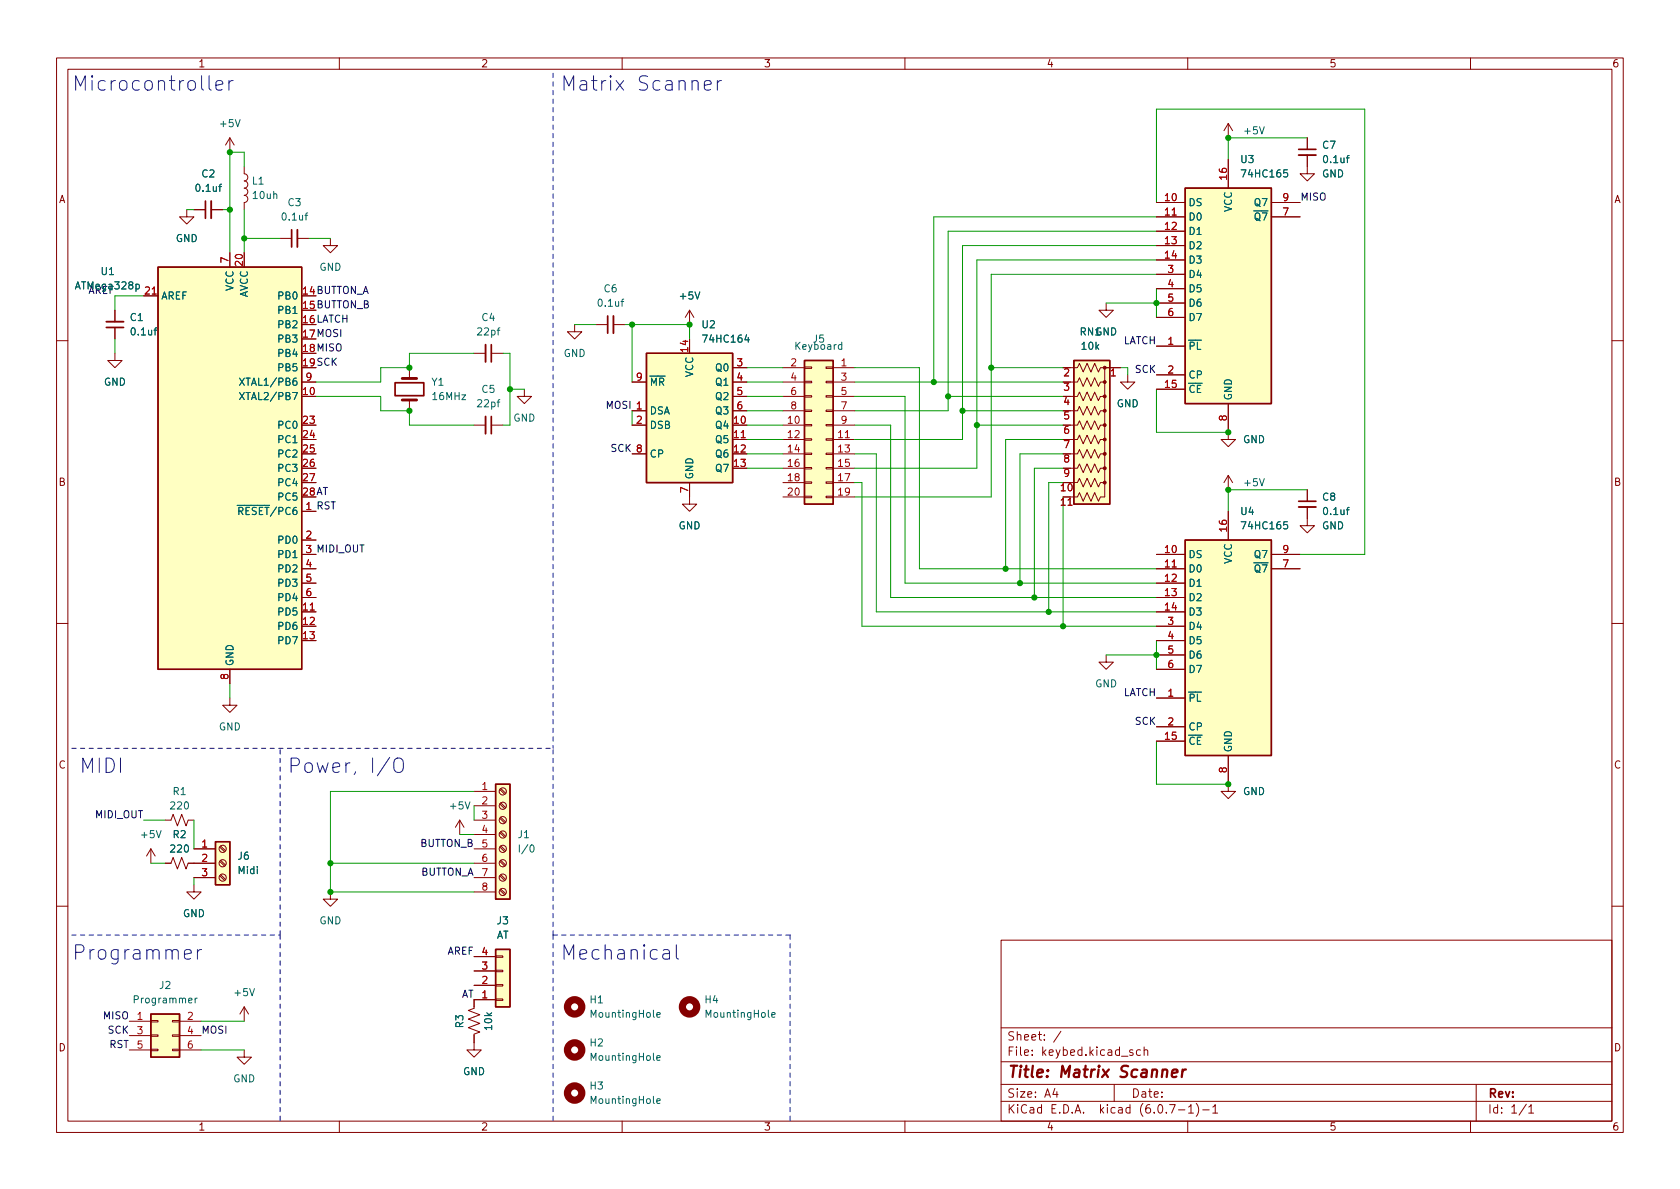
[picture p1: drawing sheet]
<svg xmlns="http://www.w3.org/2000/svg" width="297mm" height="210mm" viewBox="0 0 297 210" stroke-linecap="round" stroke-linejoin="round" font-family="sans-serif">
<g fill="none" stroke="#840000" stroke-width=".18">
<path d="M10 10.2h277v190.1h-277zM12 12.2h273v186.1h-273zM60 10.2v2M110 10.2v2M160 10.2v2M210 10.2v2M260 10.2v2M33 37.1v1.2h1.3l-1.3 1.3-1.3-1.3h1.3M34.3 37.1h2M37.3 37.1h2.1M40.6 24.4l-.7 1.2M40.6 24.4v2.5"/>
<path d="M40.6 24.4l.8 1.2M43.2 29.5v1.2a.64 .64 0 0 1 .6 .7 .64 .64 0 0 1-.6 .6 .64 .64 0 0 1 .6 .6 .64 .64 0 0 1-.6 .7 .64 .64 0 0 1 .6 .6 .64 .64 0 0 1-.6 .6 .64 .64 0 0 1 .6 .7 .64 .64 0 0 1-.6 .6v1.3M204.5 35.8h5M204.5 38.3h5M217.2 21.8v2.6M217.2 28.2v5.1M217.2 21.8l-.8 1.3M217.2 21.8l.7 1.3M224.8 35.8h5.1M224.8 38.3h5.1M231.1 27.4v3.3h1.3l-1.3 1.3-1.2-1.3h1.2M231.1 24.4v2"/>
<path d="M20.3 54.9v2M20.3 57.9v2M25.4 52.3h2.5M40.6 44.7v2.5M49.5 42.2h2.1M52.6 42.2h2M58.4 42.2v1.2h1.3l-1.3 1.3-1.3-1.3h1.3M101.6 57.4v1.3h1.3l-1.3 1.2-1.3-1.2h1.3M105.4 57.4h2M108.5 57.4h2M121.9 54.9v2.5M121.9 54.9l-.7 1.2"/>
<path d="M121.9 54.9l.8 1.2M195.6 53.6v1.3h1.2l-1.2 1.2-1.3-1.2h1.3M204.5 40.9h5M204.5 43.4h5M204.5 46h5M204.5 48.5h5M204.5 51h5M204.5 53.6h5M204.5 56.1h5M10 60.2h2M20.3 62.5v1.2h1.3l-1.3 1.3-1.3-1.3h1.3M53.3 67.6h2.6"/>
<path d="M72.4 65v1.9M72.4 70.7v1.9M83.8 75.2h2.1M83.8 62.5h2.1M86.9 75.2h2M86.9 62.5h2M92.7 68.8v1.3h1.3l-1.3 1.3-1.3-1.3h1.3M111.8 75.2h2.5M111.8 67.6h2.5M111.8 72.6h2.5M129.5 65h2.6M129.5 77.7h2.6"/>
<path d="M129.5 67.6h2.6M129.5 70.1h2.6M129.5 72.6h2.6M138.4 65h3.8M138.4 75.2h3.8M138.4 77.7h3.8M138.4 67.6h3.8M138.4 70.1h3.8M138.4 72.6h3.8M142.2 77.6h1.3v.2h-1.3zM142.2 75.1h1.3v.2h-1.3zM142.2 72.5h1.3v.3h-1.3z"/>
<path d="M142.2 70h1.3v.2h-1.3zM142.2 67.4h1.3v.3h-1.3zM142.2 64.9h1.3v.2h-1.3zM146 77.6h1.3v.2h-1.3zM146 75.1h1.3v.2h-1.3zM146 72.5h1.3v.3h-1.3zM146 70h1.3v.2h-1.3zM146 67.4h1.3v.3h-1.3zM146 64.9h1.3v.2h-1.3zM147.3 65h3.8M147.3 75.2h3.8M147.3 77.7h3.8"/>
<path d="M147.3 67.6h3.8M147.3 70.1h3.8M147.3 72.6h3.8M189.2 65h1.3l.4-.7 .6 1.5 .7-1.5 .7 1.5 .6-1.5 .7 1.5 .4-.8h.7v22.9h-.7l-.4 .7-.7-1.5-.6 1.5-.7-1.5-.7 1.5-.6-1.5-.4 .8h-1.3M189.2 67.6h1.3l.4-.8 .6 1.5 .7-1.5 .7 1.5 .6-1.5 .7 1.5 .4-.7h.7M189.2 70.1h1.3l.4-.8 .6 1.6 .7-1.6 .7 1.6 .6-1.6 .7 1.6 .4-.8h.7M189.2 72.6h1.3l.4-.7 .6 1.5 .7-1.5 .7 1.5 .6-1.5 .7 1.5 .4-.8h.7M189.2 75.2h1.3l.4-.8 .6 1.5 .7-1.5 .7 1.5 .6-1.5 .7 1.5 .4-.7h.7M189.2 77.7h1.3l.4-.7 .6 1.5 .7-1.5 .7 1.5 .6-1.5 .7 1.5 .4-.8h.7M195.6 65h2.5M199.4 66.3v1.3h1.3l-1.3 1.2-1.3-1.2h1.3M204.5 61.2h5"/>
<path d="M204.5 68.8h5M204.5 66.3h5M217.2 71.4v6.3h1.2l-1.2 1.3-1.3-1.3h1.3M285 60.2h2M53.3 98h2.6M53.3 90.4h2.6M53.3 95.5h2.6M111.8 80.3h2.5M121.9 85.3v3.8h1.3l-1.3 1.3-1.3-1.3h1.3M138.4 80.3h3.8M138.4 82.8h3.8M138.4 85.3h3.8"/>
<path d="M138.4 87.9h3.8M142.2 87.8h1.3v.2h-1.3zM142.2 85.2h1.3v.3h-1.3zM142.2 82.7h1.3v.2h-1.3zM142.2 80.1h1.3v.3h-1.3zM146 87.8h1.3v.2h-1.3zM146 85.2h1.3v.3h-1.3zM146 82.7h1.3v.2h-1.3zM146 80.1h1.3v.3h-1.3zM147.3 80.3h3.8M147.3 82.8h3.8M147.3 85.3h3.8"/>
<path d="M147.3 87.9h3.8M189.2 80.3h1.3l.4-.8 .6 1.5 .7-1.5 .7 1.5 .6-1.5 .7 1.5 .4-.7h.7M189.2 82.8h1.3l.4-.8 .6 1.6 .7-1.6 .7 1.6 .6-1.6 .7 1.6 .4-.8h.7M189.2 85.3h1.3l.4-.7 .6 1.5 .7-1.5 .7 1.5 .6-1.5 .7 1.5 .4-.8h.7M204.5 98h5M217.2 84.1v2.5M217.2 90.4v5.1M217.2 84.1l-.8 1.2M217.2 84.1l.7 1.2M224.8 98h5.1M231.1 89.7v3.3h1.3l-1.3 1.2-1.2-1.2h1.2M231.1 86.6v2"/>
<path d="M10 110.2h2M40.6 118.4v2.5M53.3 100.6h2.6M53.3 103.1h2.6M53.3 105.7h2.6M53.3 108.2h2.6M195.6 115.8v1.3h1.2l-1.2 1.3-1.3-1.3h1.3M204.5 100.6h5M204.5 103.1h5M204.5 105.7h5M204.5 108.2h5M204.5 110.7h5"/>
<path d="M204.5 113.3h5M204.5 115.8h5M204.5 118.4h5M224.8 100.6h5.1M285 110.2h2M40.6 123.4v1.3h1.3l-1.3 1.3-1.2-1.3h1.2M83.8 139.9h3.8M88.4 139.6l.8 .9M88.5 139.4l.9 .9M204.5 123.4h5M204.5 131.1h5M204.5 128.5h5"/>
<path d="M217.2 133.6v6.3h1.2l-1.2 1.3-1.3-1.3h1.3M26.7 150.1l-.8 1.3M26.7 150.1v2.5M26.7 150.1l.7 1.3M29.2 145h1l.4-1 .8 2 .7-2 .8 2 .4-1h1M29.2 152.6h1l.4-1 .8 2.1 .7-2.1 .8 2.1 .4-1.1h4.8M34.3 156.5v1.2h1.3l-1.3 1.3-1.3-1.3h1.3M34.3 150.1h3.8M34.3 155.2h3.8M38.8 154.9l.9 .8M38.8 152.3l.9 .9M38.8 149.8l.9 .8"/>
<path d="M39 154.7l.9 .8M39 152.1l.9 .9M39 149.6l.9 .8M58.4 157.7v1.3h1.3l-1.3 1.3-1.3-1.3h1.3M81.3 145l-.8 1.3M81.3 145v2.6M81.3 145l.7 1.3M83.8 145h3.8M83.8 152.6h3.8M83.8 142.5h3.8M83.8 147.6h3.8M83.8 150.1h3.8"/>
<path d="M83.8 155.2h3.8M83.8 157.7h3.8M88.4 157.4l.8 .8M88.4 154.9l.8 .8M88.4 152.3l.8 .9M88.4 149.8l.8 .8M88.4 147.2l.8 .9M88.4 144.7l.8 .8M88.4 142.2l.8 .8M88.5 157.2l.9 .9M88.5 154.7l.9 .8M88.5 152.1l.9 .9"/>
<path d="M88.5 149.6l.9 .8M88.5 147.1l.9 .8M88.5 144.5l.9 .9M88.5 142l.9 .8M10 160.2h2M43.2 178l-.8 1.3M43.2 178v2.6M43.2 178l.7 1.3M83.8 174.2h3.8M83.8 171.7h3.8M83.8 169.2h3.8M87.6 169h1.3v.3h-1.3z"/>
<path d="M87.6 171.6h1.3v.2h-1.3zM87.6 174.1h1.3v.3h-1.3zM87.6 176.7h1.3v.2h-1.3zM87.6 176.8h-3.8v1.5l-1 .4 2 .7-2 .8 2 .8-2 .7 2 .8-1 .4v2.8h1.3l-1.3 1.2-1.3-1.2h1.3M177 166.3h108v32h-108zM285 160.2h2M22.9 180.6h3.8M22.9 183.1h3.8M22.9 185.7h3.8M26.7 185.5h1.2v.3h-1.2zM26.7 183h1.2v.3h-1.2zM26.7 180.5h1.2v.2h-1.2z"/>
<path d="M30.5 185.5h1.2v.3h-1.2zM30.5 183h1.2v.3h-1.2zM30.5 180.5h1.2v.2h-1.2zM31.7 180.6h3.9M31.7 183.1h3.9M31.7 185.7h3.9M43.2 185.7v1.2h1.2l-1.2 1.3-1.3-1.3h1.3M60 198.3v2M110 198.3v2M160 198.3v2M177 194.8h108M177 191.8h108"/>
<path d="M177 187.8h108M177 181.8h108M186.5 192.5l-.4 1h1M186.9 193v1M187.6 182.4l-1.3 1.9M197 191.8v3M200.3 185.7l-.4-.1-.2 .2 .1 .3 .5 .1v.4h-.6M201.6 185.7l-.4-.1-.3 .3v.4l.2 .3h.5M202.3 185.8l.2-.2 .4 .1v.9M202.3 185.1v1.5M206.8 195.3h1l-.7 1.5M208.4 196.3h1.1"/>
<path d="M210 198.3v2M210.1 195.8l.5-.5v1.5M210.1 196.8h.9M211.5 195.1a1.72 1.72 0 0 1 0 2.3M212.6 196.3h1.2M214.4 195.8l.5-.5v1.5M214.4 196.8h.9M260 198.3v2M261 191.8v6.5M269.9 195.3l-1.3 1.9M270.3 195.8l.4-.5v1.5M270.3 196.8h.9"/>
<circle cx="88.9" cy="139.9" r=".63"/>
<circle cx="39.4" cy="155.2" r=".63"/>
<circle cx="39.4" cy="150.1" r=".63"/>
<circle cx="39.4" cy="152.6" r=".63"/>
<circle cx="88.9" cy="147.6" r=".63"/>
<circle cx="88.9" cy="142.5" r=".63"/>
<circle cx="88.9" cy="157.7" r=".63"/>
<circle cx="88.9" cy="155.2" r=".63"/>
<circle cx="88.9" cy="145" r=".63"/>
<circle cx="88.9" cy="150.1" r=".63"/>
<circle cx="88.9" cy="152.6" r=".63"/>
</g>
<path d="M207.2 189.8l1-.2-.1-.4-.5-.1-.3 .3-.1 1 .2 .1 .6-.1M209.1 189.1l-.2 1.4M209.7 189.1l-.4 .1-.2 .3" fill="none" stroke="#840000" stroke-width=".4"/>
<path d="M37.3 35.6v3M229.6 27.4h3.1M18.8 56.9h3M52.6 40.6v3.1M108.5 55.9v3M85.9 61v3M85.9 73.7v3M229.6 89.7h3.1" fill="none" stroke="#840000" stroke-width=".33"/>
<path d="M36.3 35.6v3M229.6 26.4h3.1M18.8 57.9h3M51.6 40.6v3.1M107.4 55.9v3M69.8 67.7h5.1v2.3h-5.1zM86.9 61v3M86.9 73.7v3M229.6 88.6h3.1" fill="none" stroke="#840000" stroke-width=".3"/>
<g fill="#ffffc2" stroke="#ffffc2" stroke-width=".18">
<path d="M209.5 95.5h15.3v38.1h-15.3z"/>
<path d="M209.5 33.3h15.3v38.1h-15.3z"/>
<path d="M189.9 63.7h6.3v25.4h-6.3z"/>
<path d="M142.2 63.7h5.1v25.4h-5.1z"/>
<path d="M114.3 62.5h15.2v22.8h-15.2z"/>
<path d="M87.6 138.7h2.6v20.3h-2.6z"/>
<path d="M26.7 179.3h5v7.6h-5z"/>
<path d="M38.1 148.8h2.5v7.7h-2.5z"/>
<path d="M27.9 47.2h25.4v71.2h-25.4z"/>
<path d="M87.6 167.9h2.6v10.1h-2.6z"/>
</g>
<path d="M209.5 33.3h15.3v38.1h-15.3zM27.9 47.2h25.4v71.2h-25.4zM114.3 62.5h15.2v22.8h-15.2zM142.2 63.7h5.1v25.4h-5.1zM189.9 63.7h6.3v25.4h-6.3zM209.5 95.5h15.3v38.1h-15.3zM87.6 138.7h2.6v20.3h-2.6zM38.1 148.8h2.5v7.7h-2.5zM26.7 179.3h5v7.6h-5zM87.6 167.9h2.6v10.1h-2.6z" fill="none" stroke="#840000" stroke-width=".25"/>
<g fill="#840000" stroke="#840000" stroke-width=".18">
<circle cx="195.3" cy="65" r=".25"/>
<circle cx="195.3" cy="67.6" r=".25"/>
<circle cx="195.3" cy="70.1" r=".25"/>
<circle cx="195.3" cy="72.6" r=".25"/>
<circle cx="195.3" cy="75.2" r=".25"/>
<circle cx="195.3" cy="77.7" r=".25"/>
<circle cx="195.3" cy="80.3" r=".25"/>
<circle cx="195.3" cy="82.8" r=".25"/>
<circle cx="195.3" cy="85.3" r=".25"/>
</g>
<path d="M42.4 69.4l.8 1.3M42.4 66.9l.8 1.2M43.2 69.4l-.8 1.3M43.2 66.9l-.8 1.2M148.8 61l-.3-.1-.3 .3 .1 .5h.5M148.8 60.5v1.3M34.5 176.5v.9M34.9 176.5l-.4 .2M116.1 179.5l.6-.2v-.2l-.4-.1-.2 .2 .1 .6h.5M136.5 179.5l.6-.2-.1-.2-.4-.1-.1 .2v.6h.5M116.1 194.7l.6-.1v-.3h-.4l-.2 .2 .1 .6h.5M116.1 187.1l.6-.1v-.3h-.4l-.2 .1 .1 .7h.5" fill="none" stroke="#006464" stroke-width=".18"/>
<g fill="none" stroke="#840000" stroke-width="1.3">
<circle cx="101.6" cy="178" r="1.27"/>
<circle cx="121.9" cy="178" r="1.27"/>
<circle cx="101.6" cy="185.7" r="1.27"/>
<circle cx="101.6" cy="193.3" r="1.27"/>
</g>
<path d="M71.1 66.9h2.6M71.1 70.7h2.6" fill="none" stroke="#840000" stroke-width=".51"/>
<g fill="none" stroke="#0000c2" stroke-width=".18">
<path d="M37 13.4v2.2l.3 .3M38.2 15.1l1.2-.2-.1-.5-.8-.2-.3 .4v1l.1 .2 .2 .1 .8-.1M40.5 14.2v1.7M41.2 14.2a.65 .65 0 0 0-.7 .5M124.5 15.1l1.2-.2-.1-.5-.7-.2-.4 .4v1l.2 .2 .2 .1 .7-.1M126.8 14.2v1.7M127.6 14.2a.65 .65 0 0 0-.8 .5M68.9 133.9l-2.2 3.3M69.7 134.4a.85 .85 0 0 1 1-.3 .85 .85 0 0 1 .6 .8v.8a.85 .85 0 0 1-.8 .9 .85 .85 0 0 1-.9-.9zM32.6 168.8l1.2-.3-.1-.5-.7-.1-.4 .4v.9l.1 .3 .3 .1 .7-.1M34.9 167.9v1.7M35.6 167.9a.65 .65 0 0 0-.7 .5"/>
<path d="M117.3 168l.2-.1 .7 .1 .2 .3v1.3M118.4 168.5l-.9 .1a.5 .5 0 0 0-.4 .5 .5 .5 0 0 0 .4 .5l.9-.1M119.6 167.1v2.1l.3 .4"/>
</g>
<path d="M97.8 12.9v119.4M12.7 132.3h85.1M12.7 165.3h36.8M49.5 165.3v33.1M49.5 165.3v-33M97.8 165.3v-33M97.8 165.3v33.1M97.8 165.3h41.9M139.7 165.3v33.1" fill="none" stroke="#0000c2" stroke-width=".18" stroke-dasharray=".8 .8"/>
<g fill="none" stroke="#009600" stroke-width=".18">
<path d="M33 37.1h1.3M39.4 37.1h1.2M43.2 29.5v-2.6h-2.6v17.8M43.2 37.1v7.6M204.5 35.8v-16.5h36.8v78.7h-11.4M204.5 38.3h-39.4v29.3M231.1 24.4h-13.9v3.8M20.3 59.9v2.6M25.4 52.3h-5.1v2.6M43.2 42.2h6.3M54.6 42.2h3.8M101.6 57.4h3.8"/>
<path d="M110.5 57.4h11.4v2.5M111.8 57.4v10.2M195.6 53.6h8.9M204.5 48.5h-29.2v39.4h-24.2M204.5 51v5.1M204.5 46h-31.8v36.8h-21.6M204.5 43.4h-34.3v34.3h-19.1M204.5 40.9h-36.9v31.7h-16.5M55.9 70.1h11.4v2.5h5.1v2.6h11.4M83.8 62.5h-11.4v2.5h-5.1v2.6h-11.4M88.9 62.5h1.3v12.7h-1.3M90.2 68.8h2.5"/>
<path d="M111.8 72.6v2.6M132.1 75.2h6.3M132.1 65h6.3M132.1 70.1h6.3M132.1 67.6h6.3M132.1 77.7h6.3M132.1 72.6h6.3M151.1 75.2h6.4v30.5h47M151.1 65h11.5v35.6h41.9M151.1 70.1h8.9v33h44.5M151.1 67.6h36.9M167.6 70.1h20.4"/>
<path d="M170.2 72.6h17.8M172.7 75.2h15.3M175.3 65h12.7M188 77.7h-10.2v22.9M198.1 65h1.3v1.3M204.5 68.8v7.6h12.7M132.1 80.3h6.3M132.1 82.8h6.3M151.1 85.3h1.3v25.4h52.1M151.1 80.3h3.8v27.9h49.6M188 87.9v22.8M188 85.3h-2.6v22.9"/>
<path d="M188 80.3h-7.7v22.8M188 82.8h-5.1v22.9M231.1 86.6h-13.9v3.8M195.6 115.8h8.9M204.5 113.3v5.1M40.6 120.9v2.5M83.8 139.9h-25.4v17.8h25.4M204.5 131.1v7.6h12.7M25.4 145h3.8M26.7 152.6h2.5M34.3 145v5.1M34.3 155.2v1.3"/>
<path d="M58.4 152.6h25.4M81.3 147.6h2.5M83.8 142.5v2.5M35.6 180.6h7.6M35.6 185.7h7.6"/>
</g>
<g fill="#009600" stroke="#009600" stroke-width=".18">
<circle cx="217.2" cy="138.7" r=".46"/>
<circle cx="182.9" cy="105.7" r=".46"/>
<circle cx="185.4" cy="108.2" r=".46"/>
<circle cx="180.3" cy="103.1" r=".46"/>
<circle cx="188" cy="110.7" r=".46"/>
<circle cx="204.5" cy="115.8" r=".46"/>
<circle cx="40.6" cy="37.1" r=".46"/>
<circle cx="40.6" cy="26.9" r=".46"/>
<circle cx="43.2" cy="42.2" r=".46"/>
<circle cx="167.6" cy="70.1" r=".46"/>
<circle cx="170.2" cy="72.6" r=".46"/>
<circle cx="165.1" cy="67.6" r=".46"/>
<circle cx="175.3" cy="65" r=".46"/>
<circle cx="204.5" cy="53.6" r=".46"/>
<circle cx="72.4" cy="65" r=".46"/>
<circle cx="90.2" cy="68.8" r=".46"/>
<circle cx="72.4" cy="72.6" r=".46"/>
<circle cx="58.4" cy="157.7" r=".46"/>
<circle cx="58.4" cy="152.6" r=".46"/>
<circle cx="177.8" cy="100.6" r=".46"/>
<circle cx="172.7" cy="75.2" r=".46"/>
<circle cx="121.9" cy="57.4" r=".46"/>
<circle cx="111.8" cy="57.4" r=".46"/>
<circle cx="217.2" cy="76.4" r=".46"/>
<circle cx="217.2" cy="86.6" r=".46"/>
<circle cx="217.2" cy="24.4" r=".46"/>
</g>
<g font-size="3.5" fill="#0000c2">
<text x="12.7" y="16.1">Microcontroller</text>
<text x="99.1" y="16.1">Matrix Scanner</text>
<text x="14" y="136.7">MIDI</text>
<text x="50.8" y="136.7">Power, I/O</text>
<text x="12.7" y="169.7">Programmer</text>
<text x="99.1" y="169.7">Mechanical</text>
</g>
<text font-size="2.8" fill="#840000" x="178" y="190.6">Title: Matrix Scanner</text>
<g font-size="2.1" fill="#840000">
<text x="178" y="184">Sheet: /</text>
<text x="178" y="186.7">File: keybed.kicad_sch</text>
<text x="178" y="196.9">KiCad E.D.A. kicad (6.0.7-1)-1</text>
<text x="178" y="194.1">Size: A4</text>
<text x="200" y="194.1">Date:</text>
<text x="263" y="194.1">Rev:</text>
<text x="263" y="196.9">Id: 1/1</text>
</g>
<g font-size="1.8" fill="#840000">
<text x="35" y="11.9">1</text>
<text x="85" y="11.9">2</text>
<text x="135" y="11.9">3</text>
<text x="185" y="11.9">4</text>
<text x="235" y="11.9">5</text>
<text x="285" y="11.9">6</text>
<text x="10.3" y="35.9">A</text>
<text x="285.3" y="35.9">A</text>
<text x="10.3" y="85.9">B</text>
<text x="285.3" y="85.9">B</text>
<text x="10.3" y="135.9">C</text>
<text x="285.3" y="135.9">C</text>
<text x="10.3" y="185.9">D</text>
<text x="285.3" y="185.9">D</text>
<text x="35" y="199.9">1</text>
<text x="85" y="199.9">2</text>
<text x="135" y="199.9">3</text>
<text x="185" y="199.9">4</text>
<text x="235" y="199.9">5</text>
<text x="285" y="199.9">6</text>
</g>
<g font-size="1.8" fill="#006464">
<text x="39" y="22.5">+5V</text>
<text x="220.1" y="23.7">+5V</text>
<text x="219.4" y="28.8">U3</text>
<text x="233.9" y="26.3">C7</text>
<text x="234.1" y="28.8">0.1uf</text>
<text x="34.8" y="33.9">0.1uf</text>
<text x="35.7" y="31.4">C2</text>
<text x="44.6" y="32.6">L1</text>
<text x="44.8" y="35.2">10uh</text>
<text x="219.9" y="31.4">74HC165</text>
<text x="233.7" y="31.4">GND</text>
<text x="50" y="39">0.1uf</text>
<text x="50.9" y="36.4">C3</text>
<text x="210.1" y="36.4">DS</text>
<text x="210.1" y="39">D0</text>
<text x="210.1" y="41.5">D1</text>
<text x="217.8" y="37.5" transform="rotate(-90 217.8 37.5)">VCC</text>
<text x="220.5" y="39">~{Q7}</text>
<text x="221.9" y="36.4">Q7</text>
<text x="31.1" y="42.8">GND</text>
<text x="56.5" y="47.9">GND</text>
<text x="210.1" y="44.1">D2</text>
<text x="210.1" y="46.6">D3</text>
<text x="13.6" y="51.2">ATMega328p</text>
<text x="15.5" y="52">AREF</text>
<text x="17.9" y="48.6">U1</text>
<text x="28.4" y="53">AREF</text>
<text x="41.3" y="51.5" transform="rotate(-90 41.3 51.5)">VCC</text>
<text x="43.8" y="52.8" transform="rotate(-90 43.8 52.8)">AVCC</text>
<text x="49.4" y="53">PB0</text>
<text x="106.8" y="51.7">C6</text>
<text x="120.3" y="53">+5V</text>
<text x="210.1" y="49.1">D4</text>
<text x="210.1" y="51.7">D5</text>
<text x="23" y="56.8">C1</text>
<text x="23.3" y="59.3">0.1uf</text>
<text x="49.4" y="55.5">PB1</text>
<text x="49.4" y="58">PB2</text>
<text x="84.5" y="59.3">22pf</text>
<text x="85.2" y="56.8">C4</text>
<text x="105.9" y="54.2">0.1uf</text>
<text x="124.2" y="58">U2</text>
<text x="191" y="59.3">RN1</text>
<text x="193.6" y="59.3">GND</text>
<text x="210.1" y="54.2">D6</text>
<text x="210.1" y="56.8">D7</text>
<text x="49.4" y="60.6">PB3</text>
<text x="49.4" y="63.1">PB4</text>
<text x="49.4" y="65.7">PB5</text>
<text x="99.6" y="63.1">GND</text>
<text x="124.6" y="60.6">74HC164</text>
<text x="126.7" y="65.7">Q0</text>
<text x="140.7" y="61.8">Keyboard</text>
<text x="143.8" y="60.6">J5</text>
<text x="191.3" y="61.8">10k</text>
<text x="210.1" y="61.8">~{PL}</text>
<text x="18.4" y="68.2">GND</text>
<text x="43.3" y="70.7">XTAL2/PB7</text>
<text x="43.3" y="68.2">XTAL1/PB6</text>
<text x="76.3" y="68.2">Y1</text>
<text x="76.6" y="70.7">16MHz</text>
<text x="85.2" y="69.5">C5</text>
<text x="114.8" y="68.2">~{MR}</text>
<text x="122.6" y="66.7" transform="rotate(-90 122.6 66.7)">VCC</text>
<text x="126.7" y="68.2">Q1</text>
<text x="126.7" y="70.7">Q2</text>
<text x="210.1" y="69.5">~{CE}</text>
<text x="210.1" y="66.9">CP</text>
<text x="217.8" y="70.9" transform="rotate(-90 217.8 70.9)">GND</text>
<text x="49.4" y="75.8">PC0</text>
<text x="84.5" y="72">22pf</text>
<text x="90.7" y="74.5">GND</text>
<text x="114.8" y="73.3">DSA</text>
<text x="114.8" y="75.8">DSB</text>
<text x="126.7" y="75.8">Q4</text>
<text x="126.7" y="73.3">Q3</text>
<text x="197.4" y="72">GND</text>
<text x="49.4" y="78.4">PC1</text>
<text x="49.4" y="80.9">PC2</text>
<text x="49.4" y="83.4">PC3</text>
<text x="114.8" y="80.9">CP</text>
<text x="126.7" y="78.4">Q5</text>
<text x="126.7" y="80.9">Q6</text>
<text x="126.7" y="83.4">Q7</text>
<text x="219.8" y="78.4">GND</text>
<text x="49.4" y="86">PC4</text>
<text x="49.4" y="88.5">PC5</text>
<text x="122.6" y="84.8" transform="rotate(-90 122.6 84.8)">GND</text>
<text x="220.1" y="86">+5V</text>
<text x="233.9" y="88.5">C8</text>
<text x="41.6" y="91.1">~{RESET}/PC6</text>
<text x="120" y="93.6">GND</text>
<text x="219.4" y="91.1">U4</text>
<text x="219.9" y="93.6">74HC165</text>
<text x="233.7" y="93.6">GND</text>
<text x="234.1" y="91.1">0.1uf</text>
<text x="49.4" y="96.1">PD0</text>
<text x="49.4" y="98.7">PD1</text>
<text x="49.4" y="101.2">PD2</text>
<text x="210.1" y="98.7">DS</text>
<text x="210.1" y="101.2">D0</text>
<text x="217.8" y="99.7" transform="rotate(-90 217.8 99.7)">VCC</text>
<text x="220.5" y="101.2">~{Q7}</text>
<text x="221.9" y="98.7">Q7</text>
<text x="49.4" y="103.8">PD3</text>
<text x="49.4" y="106.3">PD4</text>
<text x="210.1" y="103.8">D1</text>
<text x="210.1" y="106.3">D2</text>
<text x="49.4" y="108.8">PD5</text>
<text x="49.4" y="111.4">PD6</text>
<text x="49.4" y="113.9">PD7</text>
<text x="210.1" y="108.8">D3</text>
<text x="210.1" y="111.4">D4</text>
<text x="210.1" y="113.9">D5</text>
<text x="41.3" y="117.9" transform="rotate(-90 41.3 117.9)">GND</text>
<text x="210.1" y="116.5">D6</text>
<text x="210.1" y="119">D7</text>
<text x="193.6" y="121.5">GND</text>
<text x="210.1" y="124.1">~{PL}</text>
<text x="38.7" y="129.2">GND</text>
<text x="210.1" y="131.7">~{CE}</text>
<text x="210.1" y="129.2">CP</text>
<text x="217.8" y="133.1" transform="rotate(-90 217.8 133.1)">GND</text>
<text x="30.3" y="143.1">220</text>
<text x="30.6" y="140.6">R1</text>
<text x="79.7" y="143.1">+5V</text>
<text x="219.8" y="140.6">GND</text>
<text x="25.1" y="148.2">+5V</text>
<text x="30.6" y="148.2">R2</text>
<text x="91.6" y="148.2">J1</text>
<text x="30.3" y="150.7">220</text>
<text x="42.1" y="152">J6</text>
<text x="42.1" y="154.6">Midi</text>
<text x="92.1" y="150.7">I/0</text>
<text x="32.3" y="162.2">GND</text>
<text x="56.5" y="163.4">GND</text>
<text x="87.7" y="166">AT</text>
<text x="87.9" y="163.4">J3</text>
<text x="24" y="177.4">Programmer</text>
<text x="28.2" y="174.9">J2</text>
<text x="41.6" y="176.1">+5V</text>
<text x="104.4" y="177.4">H1</text>
<text x="104.7" y="180">MountingHole</text>
<text x="124.7" y="177.4">H4</text>
<text x="125" y="180">MountingHole</text>
<text x="81.9" y="181.7" transform="rotate(-90 81.9 181.7)">R3</text>
<text x="87" y="182.1" transform="rotate(-90 87 182.1)">10k</text>
<text x="104.4" y="185">H2</text>
<text x="41.2" y="191.4">GND</text>
<text x="81.9" y="190.1">GND</text>
<text x="104.7" y="187.6">MountingHole</text>
<text x="104.4" y="192.7">H3</text>
<text x="104.7" y="195.2">MountingHole</text>
</g>
<g font-size="1.8" fill="#a90000">
<text x="206" y="35.6">10</text>
<text x="216.9" y="31.7" transform="rotate(-90 216.9 31.7)">16</text>
<text x="226.8" y="35.6">9</text>
<text x="206" y="38.1">11</text>
<text x="206" y="40.6">12</text>
<text x="226.8" y="38.1">7</text>
<text x="40.4" y="46.5" transform="rotate(-90 40.4 46.5)">7</text>
<text x="42.9" y="47" transform="rotate(-90 42.9 47)">20</text>
<text x="206" y="43.2">13</text>
<text x="206" y="45.7">14</text>
<text x="25.7" y="52.1">21</text>
<text x="53.6" y="52.1">14</text>
<text x="206.5" y="48.3">3</text>
<text x="206.5" y="50.8">4</text>
<text x="206.5" y="53.3">5</text>
<text x="53.6" y="54.6">15</text>
<text x="53.6" y="57.1">16</text>
<text x="53.6" y="59.7">17</text>
<text x="206.5" y="55.9">6</text>
<text x="53.6" y="62.2">18</text>
<text x="53.6" y="64.8">19</text>
<text x="121.7" y="62.2" transform="rotate(-90 121.7 62.2)">14</text>
<text x="130.3" y="64.8">3</text>
<text x="139.8" y="64.8">2</text>
<text x="148.7" y="64.8">1</text>
<text x="206.5" y="61">1</text>
<text x="53.6" y="69.8">10</text>
<text x="54.1" y="67.3">9</text>
<text x="112.5" y="67.3">9</text>
<text x="130.3" y="67.3">4</text>
<text x="130.3" y="69.8">5</text>
<text x="139.8" y="67.3">4</text>
<text x="139.8" y="69.8">6</text>
<text x="148.7" y="67.3">3</text>
<text x="148.7" y="69.8">5</text>
<text x="188.1" y="66.5">2</text>
<text x="188.1" y="69.1">3</text>
<text x="188.1" y="71.6">4</text>
<text x="196.4" y="66.5">1</text>
<text x="206" y="68.6">15</text>
<text x="206.5" y="66">2</text>
<text x="53.6" y="74.9">23</text>
<text x="53.6" y="77.5">24</text>
<text x="112.5" y="74.9">2</text>
<text x="112.5" y="72.4">1</text>
<text x="129.8" y="74.9">10</text>
<text x="129.8" y="77.5">11</text>
<text x="130.3" y="72.4">6</text>
<text x="139.4" y="74.9">10</text>
<text x="139.4" y="77.5">12</text>
<text x="139.8" y="72.4">8</text>
<text x="148.2" y="77.5">11</text>
<text x="148.7" y="72.4">7</text>
<text x="148.7" y="74.9">9</text>
<text x="188.1" y="74.2">5</text>
<text x="188.1" y="76.7">6</text>
<text x="216.9" y="74.4" transform="rotate(-90 216.9 74.4)">8</text>
<text x="53.6" y="80">25</text>
<text x="53.6" y="82.5">26</text>
<text x="112.5" y="80">8</text>
<text x="129.8" y="80">12</text>
<text x="129.8" y="82.5">13</text>
<text x="139.4" y="80">14</text>
<text x="139.4" y="82.5">16</text>
<text x="148.2" y="80">13</text>
<text x="148.2" y="82.5">15</text>
<text x="188.1" y="79.2">7</text>
<text x="188.1" y="81.8">8</text>
<text x="53.6" y="85.1">27</text>
<text x="53.6" y="87.6">28</text>
<text x="121.7" y="87.1" transform="rotate(-90 121.7 87.1)">7</text>
<text x="139.4" y="85.1">18</text>
<text x="139.4" y="87.6">20</text>
<text x="148.2" y="85.1">17</text>
<text x="148.2" y="87.6">19</text>
<text x="187.6" y="86.9">10</text>
<text x="187.6" y="89.4">11</text>
<text x="188.1" y="84.3">9</text>
<text x="54.1" y="95.2">2</text>
<text x="54.1" y="90.2">1</text>
<text x="216.9" y="93.9" transform="rotate(-90 216.9 93.9)">16</text>
<text x="54.1" y="100.3">4</text>
<text x="54.1" y="97.8">3</text>
<text x="206" y="97.8">10</text>
<text x="206" y="100.3">11</text>
<text x="226.8" y="100.3">7</text>
<text x="226.8" y="97.8">9</text>
<text x="53.6" y="107.9">11</text>
<text x="54.1" y="102.9">5</text>
<text x="54.1" y="105.4">6</text>
<text x="206" y="102.9">12</text>
<text x="206" y="105.4">13</text>
<text x="206" y="107.9">14</text>
<text x="53.6" y="110.5">12</text>
<text x="53.6" y="113">13</text>
<text x="206.5" y="110.5">3</text>
<text x="206.5" y="113">4</text>
<text x="206.5" y="115.6">5</text>
<text x="206.5" y="118.1">6</text>
<text x="40.4" y="120.1" transform="rotate(-90 40.4 120.1)">8</text>
<text x="206.5" y="123.2">1</text>
<text x="206" y="130.8">15</text>
<text x="206.5" y="128.3">2</text>
<text x="216.9" y="136.6" transform="rotate(-90 216.9 136.6)">8</text>
<text x="85.2" y="139.7">1</text>
<text x="85.2" y="142.2">2</text>
<text x="35.7" y="149.9">1</text>
<text x="85.2" y="144.8">3</text>
<text x="85.2" y="147.3">4</text>
<text x="85.2" y="149.9">5</text>
<text x="35.7" y="152.4">2</text>
<text x="35.7" y="154.9">3</text>
<text x="85.2" y="152.4">6</text>
<text x="85.2" y="154.9">7</text>
<text x="85.2" y="157.5">8</text>
<text x="85.2" y="174">2</text>
<text x="85.2" y="171.4">3</text>
<text x="85.2" y="168.9">4</text>
<text x="85.2" y="176.5">1</text>
<text x="24.3" y="180.3">1</text>
<text x="24.3" y="182.9">3</text>
<text x="24.3" y="185.4">5</text>
<text x="33.2" y="180.3">2</text>
<text x="33.2" y="182.9">4</text>
<text x="33.2" y="185.4">6</text>
</g>
<g font-size="1.8" fill="#0f0f0f">
<text x="229.9" y="35.5">MISO</text>
<text x="53.6" y="52.1">14BUTTON_A</text>
<text x="53.6" y="54.6">15BUTTON_B</text>
<text x="53.6" y="57.1">16LATCH</text>
<text x="53.6" y="59.7">17MOSI</text>
<text x="53.6" y="62.2">18MISO</text>
<text x="53.6" y="64.8">19SCK</text>
<text x="198.5" y="60.9">LATCH</text>
<text x="200.7" y="65.9">SCK</text>
<text x="107.2" y="72.3">MOSI 1</text>
<text x="108" y="79.9">SCK 8</text>
<text x="53.6" y="87.6">28AT</text>
<text x="54.1" y="90.2">1 RST</text>
<text x="54.1" y="97.8">3 MIDI_OUT</text>
<text x="198.5" y="123.1">LATCH</text>
<text x="200.7" y="128.2">SCK</text>
<text x="16.9" y="144.7">MIDI_OUT</text>
<text x="74.2" y="149.8">BUTTON_B</text>
<text x="74.2" y="154.8">BUTTON_A</text>
<text x="79" y="168.8">AREF</text>
<text x="81.5" y="176.4">AT</text>
<text x="18.3" y="180.2">MISO</text>
<text x="19.1" y="182.8">SCK</text>
<text x="19.3" y="185.3">RST</text>
<text x="35.6" y="182.8">MOSI</text>
</g>
</svg>
